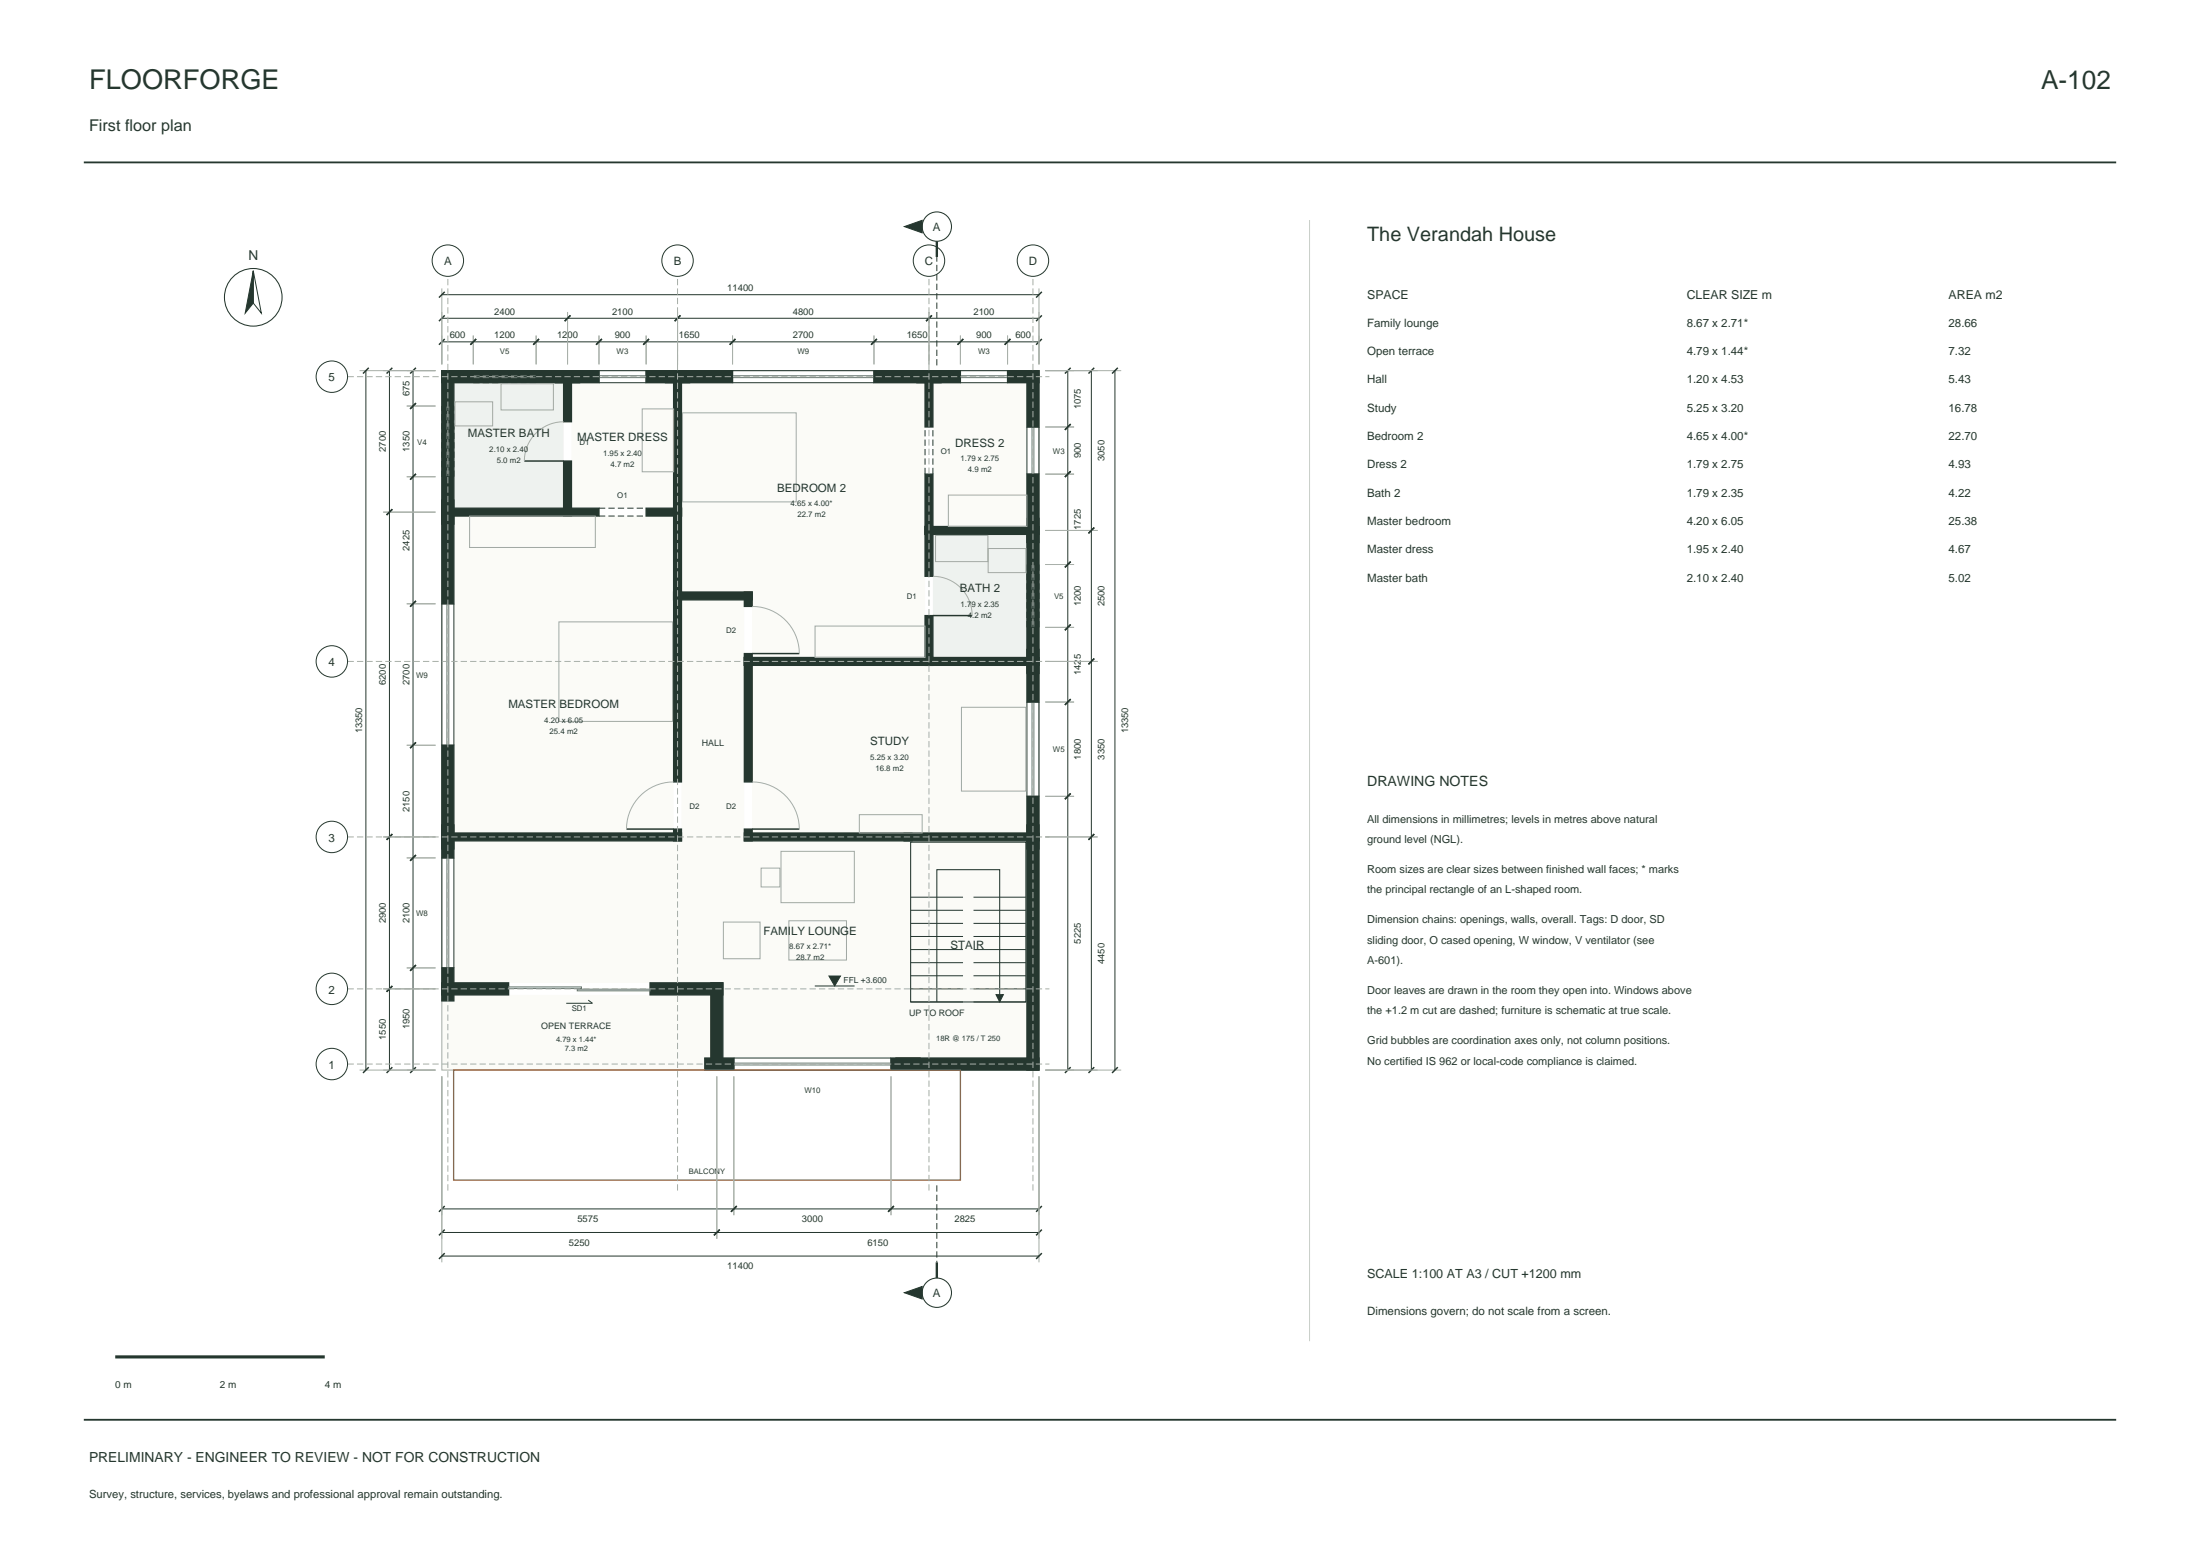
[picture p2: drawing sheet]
<svg xmlns="http://www.w3.org/2000/svg" width="420mm" height="297mm" viewBox="0 0 420 297" stroke-linecap="round" stroke-linejoin="round" font-family="sans-serif">
<path d="M16 31h388M16 271h388" fill="none" stroke="#25372f" stroke-width=".35"/>
<g fill="#fbfbf7">
<path d="M173.3 160.5h22.8v41.4h-22.8z" fill-rule="evenodd"/>
<path d="M86.6 160.5h43.5v-.7h12v.7h31.2v41.4h-35.3v-14.3h-51.4z" fill-rule="evenodd"/>
<path d="M84.4 191.1h2.2v-1.2h49.1v12h-1.1v2.4h-50.2z" fill-rule="evenodd"/>
<path d="M130.1 114.5h12v45.3h-12z" fill-rule="evenodd"/>
<path d="M143.6 127h52.5v32h-52.5z" fill-rule="evenodd"/>
<path d="M130.1 73h46.5v52.5h-33v-12.5h-13.5z" fill-rule="evenodd"/>
<path d="M178.1 73h18v27.5h-18z" fill-rule="evenodd"/>
</g>
<path d="M178.1 102h18v23.5h-18z" fill-rule="evenodd" fill="#eef2ef"/>
<g fill="#fbfbf7">
<path d="M86.6 98.5h42v60.5h-42z" fill-rule="evenodd"/>
<path d="M109.1 73h19.5v24h-19.5z" fill-rule="evenodd"/>
</g>
<path d="M86.6 73h21v24h-21z" fill-rule="evenodd" fill="#eef2ef"/>
<path d="M84.4 70.7h114v133.6h-114zM107.6 80.5a7.5 7.5 0 0 0-7.5 7.5M143.6 115.8a9 9 0 0 1 9 9M178.1 110a7.5 7.5 0 0 1 7.5 7.5M128.6 149.2a9 9 0 0 0-9 9M143.6 149.2a9 9 0 0 1 9 9" fill="none" stroke="#a8afa4" stroke-width=".19"/>
<path d="M173.8 160.7h22.1v30.5h-22.1z" fill="none" stroke="#25372f" stroke-width=".2"/>
<g fill="#25372f" stroke="#25372f" stroke-width=".25">
<path d="M84.4 157.5h2.2v6.3h-2.2z" fill-rule="evenodd"/>
<path d="M84.4 184.7h2.2v6.4h-2.2z" fill-rule="evenodd"/>
<path d="M124.1 187.6h13.9v2.3h-13.9z" fill-rule="evenodd"/>
<path d="M84.4 187.6h12.7v2.3h-12.7z" fill-rule="evenodd"/>
<path d="M84.4 95.5h2.2v19.7h-2.2z" fill-rule="evenodd"/>
<path d="M84.4 142.3h2.2v19.8h-2.2z" fill-rule="evenodd"/>
<path d="M84.4 159h45.7v1.5h-45.7z" fill-rule="evenodd"/>
<path d="M84.4 70.7h2.2v29.3h-2.2z" fill-rule="evenodd"/>
<path d="M84.4 97h24.7v1.5h-24.7z" fill-rule="evenodd"/>
<path d="M84.4 70.7h26.2v2.3h-26.2z" fill-rule="evenodd"/>
<path d="M107.6 88h1.5v10.5h-1.5z" fill-rule="evenodd"/>
<path d="M107.6 70.7h1.5v9.8h-1.5z" fill-rule="evenodd"/>
<path d="M123.3 97h6.8v1.5h-6.8z" fill-rule="evenodd"/>
<path d="M107.6 97h6.7v1.5h-6.7z" fill-rule="evenodd"/>
<path d="M123.3 70.7h8.3v2.3h-8.3z" fill-rule="evenodd"/>
<path d="M106.1 70.7h8.2v2.3h-8.2z" fill-rule="evenodd"/>
<path d="M128.6 113h1.5v36.2h-1.5z" fill-rule="evenodd"/>
<path d="M128.6 158.2h1.5v2.3h-1.5z" fill-rule="evenodd"/>
<path d="M128.6 97h1.5v17.5h-1.5z" fill-rule="evenodd"/>
<path d="M128.6 113h15v1.5h-15z" fill-rule="evenodd"/>
<path d="M128.6 70.7h1.5v27.8h-1.5z" fill-rule="evenodd"/>
<path d="M166.8 70.7h12.9v2.3h-12.9z" fill-rule="evenodd"/>
<path d="M127 70.7h12.9v2.3h-12.9z" fill-rule="evenodd"/>
<path d="M135.7 187.6h2.3v16.7h-2.3z" fill-rule="evenodd"/>
<path d="M170.1 201.9h5.5v2.4h-5.5z" fill-rule="evenodd"/>
<path d="M134.6 201.9h5.5v2.4h-5.5z" fill-rule="evenodd"/>
<path d="M142.1 125.5h1.5v23.7h-1.5z" fill-rule="evenodd"/>
<path d="M142.1 158.2h1.5v2.3h-1.5z" fill-rule="evenodd"/>
<path d="M142.1 159h32v1.5h-32z" fill-rule="evenodd"/>
<path d="M142.1 113h1.5v2.8h-1.5z" fill-rule="evenodd"/>
<path d="M142.1 124.8h1.5v2.2h-1.5z" fill-rule="evenodd"/>
<path d="M142.1 125.5h36v1.5h-36z" fill-rule="evenodd"/>
<path d="M171 201.9h27.4v2.4h-27.4z" fill-rule="evenodd"/>
<path d="M172.6 159h25.8v1.5h-25.8z" fill-rule="evenodd"/>
<path d="M176.6 100.5h1.5v9.5h-1.5z" fill-rule="evenodd"/>
<path d="M176.6 117.5h1.5v9.5h-1.5z" fill-rule="evenodd"/>
<path d="M176.6 125.5h21.8v1.5h-21.8z" fill-rule="evenodd"/>
<path d="M176.6 90.5h1.5v11.5h-1.5z" fill-rule="evenodd"/>
<path d="M176.6 70.7h1.5v10.8h-1.5z" fill-rule="evenodd"/>
<path d="M176.6 100.5h21.8v1.5h-21.8z" fill-rule="evenodd"/>
<path d="M175 70.7h8.4v2.3h-8.4z" fill-rule="evenodd"/>
<path d="M192.3 70.7h6.1v2.3h-6.1z" fill-rule="evenodd"/>
<path d="M196.1 157.5h2.3v46.8h-2.3z" fill-rule="evenodd"/>
<path d="M196.1 124h2.3v10h-2.3z" fill-rule="evenodd"/>
<path d="M196.1 152h2.3v10.1h-2.3z" fill-rule="evenodd"/>
<path d="M196.1 98.9h2.3v29.6h-2.3z" fill-rule="evenodd"/>
<path d="M196.1 90.5h2.3v13.1h-2.3z" fill-rule="evenodd"/>
<path d="M196.1 70.7h2.3v10.8h-2.3z" fill-rule="evenodd"/>
</g>
<path d="M100.1 88h7.5M178.1 117.5h7.5M143.6 124.8h9M119.6 158.2h9M143.6 158.2h9" fill="none" stroke="#25372f" stroke-width=".28"/>
<path d="M114.3 97h9M114.3 98.5h9M176.6 90.5v-9M178.1 90.5v-9" fill="none" stroke="#25372f" stroke-width=".19" stroke-dasharray="1.2 .6" stroke-linecap="butt"/>
<g fill="#e3ebea" stroke="#5f7d78" stroke-width=".19">
<path d="M97.1 188.4h13.9v.3h-13.9z" fill-rule="evenodd"/>
<path d="M110.2 188.8h13.9v.3h-13.9z" fill-rule="evenodd"/>
</g>
<g fill="none" stroke="#25372f" stroke-width=".19">
<path d="M48.3 51.7l1.6 8.1-1.6-1.9zM84.4 56.3h114M69.8 70.7v133.6M74.3 70.7v133.6M78.8 70.7v133.6M84.4 77.5h2.2M84.4 65.3h114M84.4 60.8h114M90.3 70.7v2.3M102.4 70.7v2.3M114.3 70.7h9v2.3h-9zM139.9 70.7h26.9v2.3h-26.9z"/>
<path d="M183.4 70.7h8.9v2.3h-8.9zM203.9 70.7v133.6M208.3 70.7v133.6M212.8 70.7v133.6M84.4 91h2.2M196.1 81.5h2.3v9h-2.3zM84.4 115.2h2.2v27.1h-2.2zM196.1 119.8h2.3M196.1 107.7h2.3M196.1 134h2.3v18h-2.3zM84.4 163.8h2.2v20.9h-2.2zM173.8 178.7h10"/>
<path d="M173.8 176.2h10M173.8 173.7h10M173.8 171.3h10M185.9 178.7h10M185.9 176.2h10M185.9 173.7h10M185.9 171.3h10M112.3 190.9l.8 .6h-5M155.5 188.2h7.6M173.8 191.2h10M173.8 188.7h10M173.8 186.3h10"/>
<path d="M173.8 183.8h10M173.8 181.3h10M185.9 191.2h10M185.9 188.7h10M185.9 186.3h10M185.9 183.8h10M185.9 181.3h10M140.1 201.9h30v2.4h-30zM84.4 230.7h114M84.4 235.2h114M84.4 239.7h114"/>
<circle cx="85.5" cy="49.7" r="3"/>
<circle cx="129.3" cy="49.7" r="3"/>
<circle cx="177.3" cy="49.7" r="3"/>
<circle cx="197.2" cy="49.7" r="3"/>
<circle cx="63.3" cy="71.9" r="3"/>
<circle cx="63.3" cy="126.2" r="3"/>
<circle cx="63.3" cy="159.7" r="3"/>
<circle cx="63.3" cy="188.7" r="3"/>
<circle cx="63.3" cy="203.1" r="3"/>
</g>
<g fill="none" stroke="#5f7d78" stroke-width=".19">
<path d="M114.3 71.7h9M114.3 72.1h9M139.9 71.7h26.9M139.9 72.1h26.9M183.4 71.7h8.9M183.4 72.1h8.9M197 81.5v9M197.4 81.5v9M85.3 115.2v27.1M85.7 115.2v27.1M197 134v18M197.4 134v18"/>
<path d="M85.3 163.8v20.9M85.7 163.8v20.9M140.1 203.3h30M140.1 202.9h30"/>
</g>
<path d="M90.3 70.7h12.1M90.3 73h12.1M178.9 69.8v-20.8M84.4 91v-13.5M86.6 91v-13.5M196.1 119.8v-12.1M198.4 119.8v-12.1M178.9 226.2v14.7" fill="none" stroke="#25372f" stroke-width=".19" stroke-dasharray="1.2 .6" stroke-linecap="butt"/>
<path d="M90.3 71.7h12.1M90.3 72.1h12.1M85.3 91v-13.5M85.7 91v-13.5M197 119.8v-12.1M197.4 119.8v-12.1" fill="none" stroke="#5f7d78" stroke-width=".19" stroke-dasharray="1.2 .6" stroke-linecap="butt"/>
<g fill="none" stroke="#25372f" stroke-width=".2">
<path d="M178.9 191.2v-25.2h12v25.2"/>
<circle cx="48.3" cy="56.7" r="5.5"/>
<circle cx="178.8" cy="43.2" r="2.8"/>
<circle cx="178.8" cy="246.7" r="2.8"/>
</g>
<g fill="#25372f" stroke="#25372f" stroke-width=".19">
<path d="M190.1 189.8h1.5l-.7 1.4z"/>
<path d="M158.3 186.3h2.2l-1.1 1.9z"/>
<path d="M172.7 246.8l3.4-1.2v2.3z"/>
<path d="M172.7 43.3l3.4-1.2v2.3z"/>
<path d="M48.3 51.7v6.2l-1.5 1.9z"/>
</g>
<g fill="none" stroke="#a3aaa1" stroke-width=".19">
<path d="M86.9 76.7h7.1v4.6h-7.1zM95.7 73.2h9.9v5.1h-9.9zM122.6 78h6v12.1h-6zM130.3 78.8h21.7v17h-21.7zM89.7 98.5h24v6h-24zM181 94.5h15.1v6h-15.1zM106.7 118.7h21.7v19h-21.7zM155.6 119.5h21v6h-21zM178.6 102.2h10v5h-10zM188.7 104.7h7.2v4.6h-7.2zM183.5 135h12.4v16h-12.4zM164 155.5h12.1v3.5h-12.1z"/>
<path d="M138.1 176h7v7h-7zM145.3 165.7h3.6v3.6h-3.6zM149.1 162.5h14v9.8h-14zM150.6 175.7h11v7.6h-11z"/>
</g>
<path d="M86.6 204.3h96.8v21h-96.8z" fill="none" stroke="#9e653f" stroke-width=".25"/>
<g fill="none" stroke="#a8afa4" stroke-width=".19">
<path d="M84.4 55v14.5M108.4 59.6v9.9M129.3 59.6v9.9M177.3 59.6v9.9M198.4 55v14.5M68.6 70.7h14.6M77.6 77.5h5.6M90.3 64.1v5.4M102.4 64.1v5.4M114.3 64.1v5.4M123.3 64.1v5.4M139.9 64.1v5.4"/>
<path d="M166.8 64.1v5.4M183.4 64.1v5.4M192.3 64.1v5.4M199.5 70.7h14.6M73.1 97.8h10.1M77.6 91h5.6M199.5 90.5h5.5M199.5 81.5h5.5M77.6 115.2h5.6M199.5 119.8h5.5M199.5 107.7h5.5M199.5 101.2h10"/>
<path d="M199.5 134h5.5M199.5 126.3h10M73.1 159.8h10.1M77.6 142.3h5.6M199.5 159.8h10M199.5 152h5.5M77.6 163.8h5.6M73.1 188.7h10.1M77.6 184.7h5.6M68.6 204.3h14.6M84.4 205.5v35.4M136.9 205.5v30.9"/>
<path d="M140.1 205.5v26.5M170.1 205.5v26.5M198.4 205.5v35.4M199.5 204.3h14.6"/>
</g>
<g fill="none" stroke="#25372f" stroke-width=".28">
<path d="M84.9 55.7l-1.1 1.1M198.9 55.7l-1.1 1.1M70.4 70.2l-1.1 1.1M74.9 70.2l-1.1 1.1M79.4 70.2l-1.1 1.1M79.4 76.9l-1.1 1.1M84.9 64.7l-1.1 1.1M84.9 60.2l-1.1 1.1M90.9 64.7l-1.1 1.1M102.9 64.7l-1.1 1.1M108.9 60.2l-1.1 1.1M114.9 64.7l-1.1 1.1"/>
<path d="M123.9 64.7l-1.1 1.1M129.9 60.2l-1.1 1.1M140.4 64.7l-1.1 1.1M167.4 64.7l-1.1 1.1M177.9 60.2l-1.1 1.1M183.9 64.7l-1.1 1.1M192.9 64.7l-1.1 1.1M198.9 64.7l-1.1 1.1M198.9 60.2l-1.1 1.1M204.4 70.2l-1.1 1.1M208.9 70.2l-1.1 1.1M213.4 70.2l-1.1 1.1"/>
<path d="M74.9 97.2l-1.1 1.1M79.4 90.4l-1.1 1.1M204.4 90l-1.1 1M204.4 81l-1.1 1M79.4 114.7l-1.1 1.1M204.4 119.2l-1.1 1.1M204.4 107.2l-1.1 1.1M208.9 100.7l-1.1 1.1M204.4 133.5l-1.1 1.1M208.9 125.7l-1.1 1.1M74.9 159.2l-1.1 1.1M79.4 141.7l-1.1 1.1"/>
<path d="M204.4 151.4l-1.1 1.1M208.9 159.2l-1.1 1.1M79.4 163.2l-1.1 1.1M74.9 188.2l-1.1 1.1M79.4 184.2l-1.1 1.1M70.4 203.7l-1.1 1.1M74.9 203.7l-1.1 1.1M79.4 203.7l-1.1 1.1M204.4 203.7l-1.1 1.1M208.9 203.7l-1.1 1.1M213.4 203.7l-1.1 1.1M84.9 230.2l-1.1 1.1"/>
<path d="M84.9 234.7l-1.1 1.1M84.9 239.2l-1.1 1.1M137.4 234.7l-1.1 1.1M140.6 230.2l-1.1 1.1M170.7 230.2l-1.1 1.1M198.9 230.2l-1.1 1.1M198.9 234.7l-1.1 1.1M198.9 239.2l-1.1 1.1"/>
</g>
<path d="M66.3 71.9h134.1M66.3 126.3h134.1M66.3 159.8h134.1M66.3 188.7h134.1M66.3 203.1h134.1M85.5 227.3v-174.5M129.3 227.3v-174.5M177.3 227.3v-174.5M197.2 227.3v-174.5" fill="none" stroke="#a8afa4" stroke-width=".19" stroke-dasharray="1.2 .6" stroke-linecap="butt"/>
<path d="M178.9 46.1v2.9M178.9 240.9v3" fill="none" stroke="#25372f" stroke-width=".45"/>
<path d="M250 42v214" fill="none" stroke="#c9d0c7" stroke-width=".2"/>
<path d="M22 259h40" fill="none" stroke="#25372f" stroke-width=".6"/>
<text font-size="5.2" fill="#25372f" x="17" y="17">FLOORFORGE</text>
<text font-size="5" fill="#25372f" x="389.7" y="17">A-102</text>
<text font-size="3.8" fill="#25372f" x="261" y="46">The Verandah House</text>
<text font-size="3.1" fill="#25372f" x="17" y="25">First floor plan</text>
<text font-size="2.7" fill="#25372f" x="261" y="150">DRAWING NOTES</text>
<g font-size="2.6" fill="#25372f">
<text x="47.4" y="49.5">N</text>
<text x="17" y="279">PRELIMINARY - ENGINEER TO REVIEW - NOT FOR CONSTRUCTION</text>
</g>
<text font-size="2.4" fill="#25372f" x="261" y="244">SCALE 1:100 AT A3 / CUT +1200 mm</text>
<g font-size="2.3" fill="#25372f">
<text x="261" y="57">SPACE</text>
<text x="322" y="57">CLEAR SIZE m</text>
<text x="372" y="57">AREA m2</text>
</g>
<g font-size="2.2" fill="#25372f">
<text x="178.1" y="44.1">A</text>
<text x="84.8" y="50.6">A</text>
<text x="128.6" y="50.6">B</text>
<text x="176.6" y="50.6">C</text>
<text x="196.4" y="50.6">D</text>
<text x="261" y="62.4">Family lounge</text>
<text x="322" y="62.4">8.67 x 2.71*</text>
<text x="372" y="62.4">28.66</text>
<text x="261" y="67.8">Open terrace</text>
<text x="322" y="67.8">4.79 x 1.44*</text>
<text x="372" y="67.8">7.32</text>
<text x="62.7" y="72.8">5</text>
<text x="261" y="73.2">Hall</text>
<text x="322" y="73.2">1.20 x 4.53</text>
<text x="372" y="73.2">5.43</text>
<text x="89.3" y="83.5">MASTER BATH</text>
<text x="261" y="78.6">Study</text>
<text x="322" y="78.6">5.25 x 3.20</text>
<text x="372" y="78.6">16.78</text>
<text x="110.2" y="84.3">MASTER DRESS</text>
<text x="182.4" y="85.2">DRESS 2</text>
<text x="261" y="84">Bedroom 2</text>
<text x="261" y="89.4">Dress 2</text>
<text x="322" y="84">4.65 x 4.00*</text>
<text x="322" y="89.4">1.79 x 2.75</text>
<text x="372" y="84">22.70</text>
<text x="372" y="89.4">4.93</text>
<text x="148.3" y="93.8">BEDROOM 2</text>
<text x="261" y="94.8">Bath 2</text>
<text x="322" y="94.8">1.79 x 2.35</text>
<text x="372" y="94.8">4.22</text>
<text x="261" y="100.2">Master bedroom</text>
<text x="322" y="100.2">4.20 x 6.05</text>
<text x="372" y="100.2">25.38</text>
<text x="261" y="105.6">Master dress</text>
<text x="322" y="105.6">1.95 x 2.40</text>
<text x="372" y="105.6">4.67</text>
<text x="183.2" y="113">BATH 2</text>
<text x="261" y="111">Master bath</text>
<text x="322" y="111">2.10 x 2.40</text>
<text x="372" y="111">5.02</text>
<text x="62.7" y="127.1">4</text>
<text x="97.1" y="135.2">MASTER BEDROOM</text>
<text x="166.1" y="142.2">STUDY</text>
<text x="62.7" y="160.7">3</text>
<text x="145.8" y="178.4">FAMILY LOUNGE</text>
<text x="181.5" y="181.2">STAIR</text>
<text x="62.7" y="189.7">2</text>
<text x="62.7" y="204">1</text>
<text x="178.1" y="247.6">A</text>
<text x="261" y="251">Dimensions govern; do not scale from a screen.</text>
</g>
<g font-size="2.1" fill="#25372f">
<text x="261" y="157">All dimensions in millimetres; levels in metres above natural</text>
<text x="261" y="160.9">ground level (NGL).</text>
<text x="261" y="166.6">Room sizes are clear sizes between finished wall faces; * marks</text>
<text x="261" y="170.5">the principal rectangle of an L-shaped room.</text>
<text x="261" y="176.2">Dimension chains: openings, walls, overall. Tags: D door, SD</text>
<text x="261" y="180.1">sliding door, O cased opening, W window, V ventilator (see</text>
<text x="261" y="184">A-601).</text>
<text x="261" y="189.7">Door leaves are drawn in the room they open into. Windows above</text>
<text x="261" y="193.6">the +1.2 m cut are dashed; furniture is schematic at true scale.</text>
<text x="261" y="199.3">Grid bubbles are coordination axes only, not column positions.</text>
<text x="261" y="203.2">No certified IS 962 or local-code compliance is claimed.</text>
<text x="17" y="286">Survey, structure, services, byelaws and professional approval remain outstanding.</text>
</g>
<g font-size="1.9" fill="#25372f">
<text x="22" y="265">0 m</text>
<text x="42" y="265">2 m</text>
<text x="62" y="265">4 m</text>
</g>
<g font-size="1.8" fill="#25372f">
<text x="138.8" y="55.6">11400</text>
<text x="85.8" y="64.6">600</text>
<text x="94.3" y="64.6">1200</text>
<text x="94.3" y="60">2400</text>
<text x="106.3" y="64.6">1200</text>
<text x="116.8" y="60">2100</text>
<text x="117.3" y="64.6">900</text>
<text x="129.6" y="64.6">1650</text>
<text x="151.3" y="64.6">2700</text>
<text x="151.3" y="60">4800</text>
<text x="173.1" y="64.6">1650</text>
<text x="185.8" y="60">2100</text>
<text x="186.3" y="64.6">900</text>
<text x="193.8" y="64.6">600</text>
<text x="78.2" y="75.6" transform="rotate(-90 78.2 75.6)">675</text>
<text x="206.3" y="78.1" transform="rotate(-90 206.3 78.1)">1075</text>
<text x="73.7" y="86.3" transform="rotate(-90 73.7 86.3)">2700</text>
<text x="78.2" y="86.3" transform="rotate(-90 78.2 86.3)">1350</text>
<text x="206.3" y="87.5" transform="rotate(-90 206.3 87.5)">900</text>
<text x="210.8" y="88" transform="rotate(-90 210.8 88)">3050</text>
<text x="206.3" y="101.1" transform="rotate(-90 206.3 101.1)">1725</text>
<text x="78.2" y="105.1" transform="rotate(-90 78.2 105.1)">2425</text>
<text x="206.3" y="115.8" transform="rotate(-90 206.3 115.8)">1200</text>
<text x="210.8" y="115.8" transform="rotate(-90 210.8 115.8)">2500</text>
<text x="73.7" y="130.8" transform="rotate(-90 73.7 130.8)">6200</text>
<text x="78.2" y="130.8" transform="rotate(-90 78.2 130.8)">2700</text>
<text x="206.3" y="128.9" transform="rotate(-90 206.3 128.9)">1425</text>
<text x="69.1" y="140" transform="rotate(-90 69.1 140)">13350</text>
<text x="215.3" y="140" transform="rotate(-90 215.3 140)">13350</text>
<text x="206.3" y="145" transform="rotate(-90 206.3 145)">1800</text>
<text x="210.8" y="145" transform="rotate(-90 210.8 145)">3350</text>
<text x="78.2" y="155" transform="rotate(-90 78.2 155)">2150</text>
<text x="73.7" y="176.3" transform="rotate(-90 73.7 176.3)">2900</text>
<text x="78.2" y="176.3" transform="rotate(-90 78.2 176.3)">2100</text>
<text x="206.3" y="180.1" transform="rotate(-90 206.3 180.1)">5225</text>
<text x="210.8" y="184" transform="rotate(-90 210.8 184)">4450</text>
<text x="78.2" y="196.5" transform="rotate(-90 78.2 196.5)">1950</text>
<text x="73.7" y="198.5" transform="rotate(-90 73.7 198.5)">1550</text>
<text x="110.2" y="233.2">5575</text>
<text x="153.1" y="233.2">3000</text>
<text x="182.2" y="233.2">2825</text>
<text x="108.6" y="237.7">5250</text>
<text x="165.6" y="237.7">6150</text>
<text x="138.8" y="242.2">11400</text>
</g>
<g font-size="1.7" fill="#25372f">
<text x="134" y="142.4">HALL</text>
<text x="103.3" y="196.5">OPEN TERRACE</text>
<text x="173.6" y="193.9">UP TO ROOF</text>
</g>
<text font-size="1.6" fill="#25372f" x="161.1" y="187.6">FFL +3.600</text>
<g font-size="1.5" fill="#25372f">
<text x="95.4" y="67.6">V5</text>
<text x="117.7" y="67.6">W3</text>
<text x="152.2" y="67.6">W9</text>
<text x="186.7" y="67.6">W3</text>
<text x="79.6" y="84.8">V4</text>
<text x="93.4" y="86.3">2.10 x 2.40</text>
<text x="94.8" y="88.4">5.0 m2</text>
<text x="110.6" y="84.8">D1</text>
<text x="115.1" y="87">1.95 x 2.40</text>
<text x="116.6" y="89.2">4.7 m2</text>
<text x="179.6" y="86.6">O1</text>
<text x="183.4" y="88">1.79 x 2.75</text>
<text x="201" y="86.6">W3</text>
<text x="117.8" y="95.1">O1</text>
<text x="184.8" y="90.1">4.9 m2</text>
<text x="150.9" y="96.6">4.65 x 4.00*</text>
<text x="152.2" y="98.7">22.7 m2</text>
<text x="173.1" y="114.4">D1</text>
<text x="183.4" y="115.8">1.79 x 2.35</text>
<text x="184.8" y="117.9">4.2 m2</text>
<text x="201.2" y="114.4">V5</text>
<text x="138.6" y="120.9">D2</text>
<text x="79.4" y="129.4">W9</text>
<text x="103.9" y="138">4.20 x 6.05</text>
<text x="104.9" y="140.1">25.4 m2</text>
<text x="201" y="143.6">W5</text>
<text x="166.1" y="145">5.25 x 3.20</text>
<text x="167.1" y="147.1">16.8 m2</text>
<text x="131.6" y="154.3">D2</text>
<text x="138.6" y="154.3">D2</text>
<text x="79.4" y="174.8">W8</text>
<text x="150.7" y="181.2">8.67 x 2.71*</text>
<text x="152" y="183.3">28.7 m2</text>
<text x="109.1" y="193">SD1</text>
<text x="153.6" y="208.7">W10</text>
</g>
<g font-size="1.4" fill="#25372f">
<text x="106.2" y="198.8">4.79 x 1.44*</text>
<text x="107.8" y="200.7">7.3 m2</text>
<text x="178.7" y="198.8">18R @ 175 / T 250</text>
<text x="131.5" y="224.1">BALCONY</text>
</g>
</svg>
